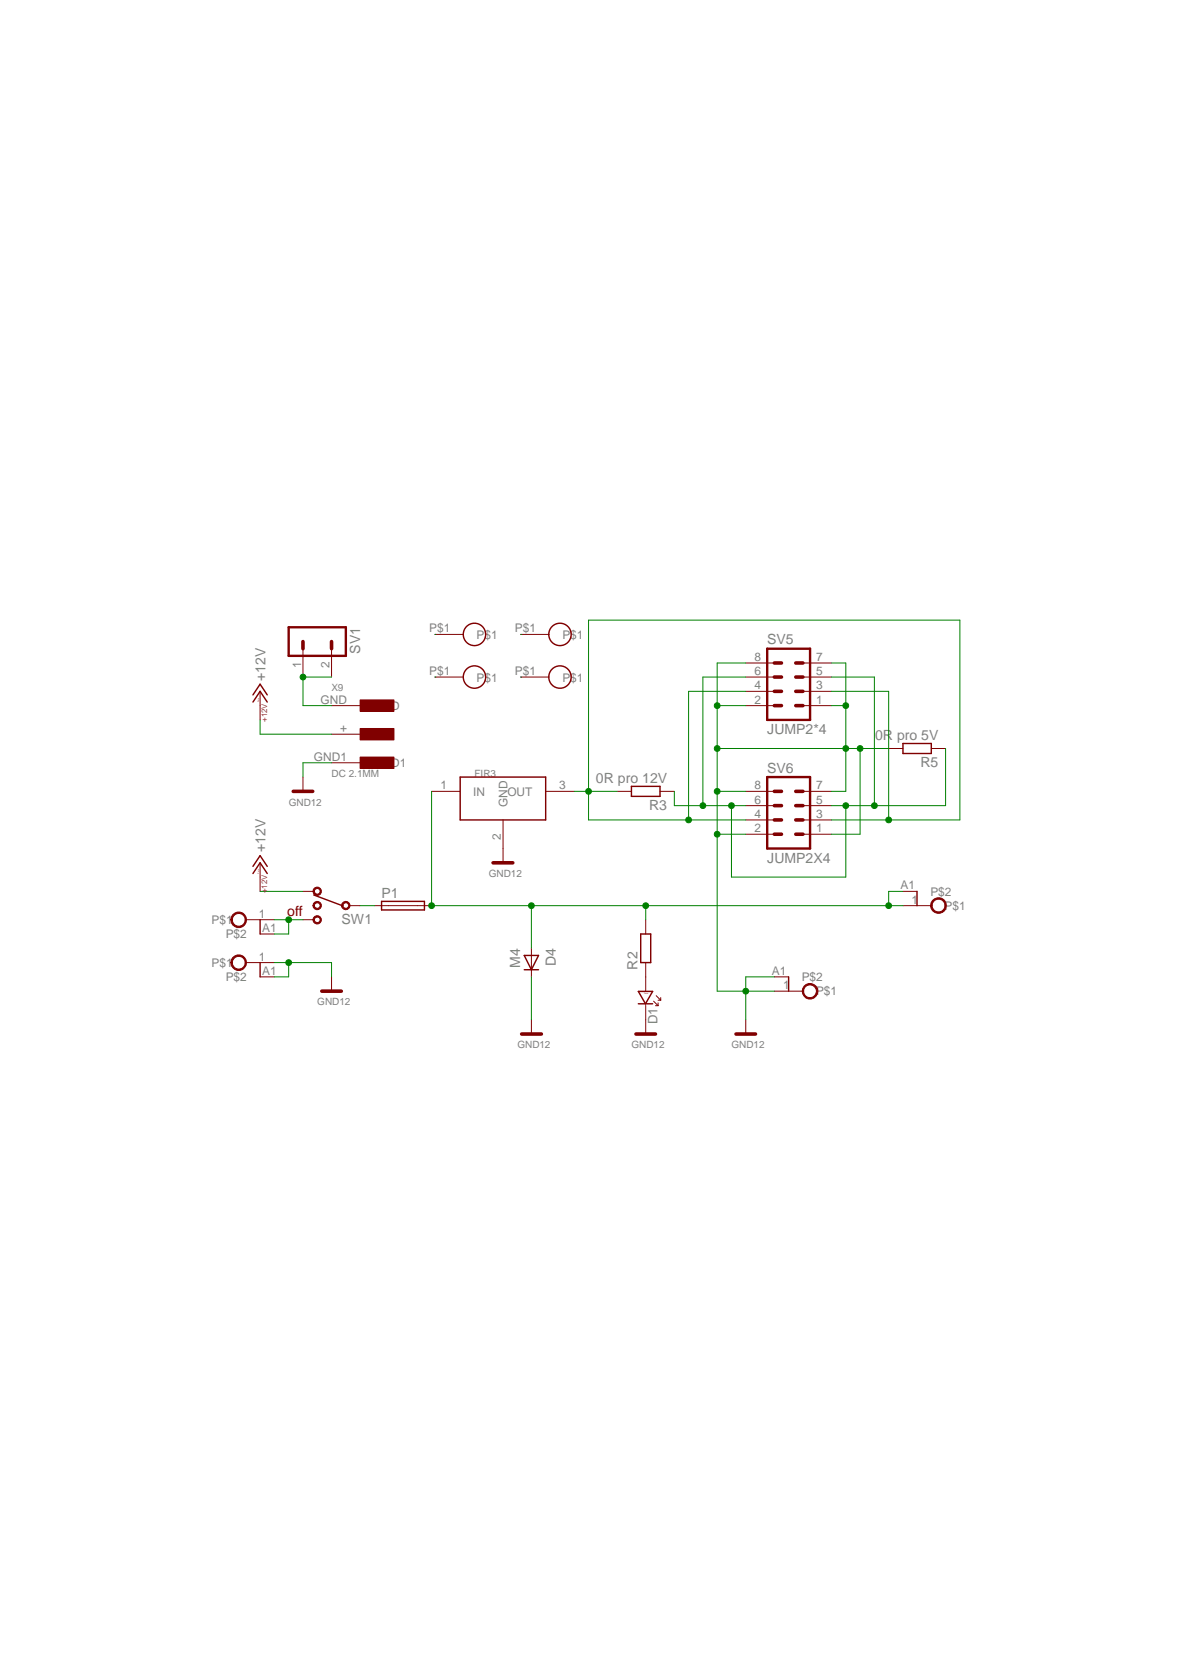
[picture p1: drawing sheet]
<svg xmlns="http://www.w3.org/2000/svg" width="210mm" height="297mm" viewBox="0 0 210 297" stroke-linecap="round" stroke-linejoin="round" font-family="sans-serif">
<path d="M46.2 163.5v2.5M67.8 160.2h7.6v1.6h-7.6z" fill="none" stroke="#800000" stroke-width=".25"/>
<path d="M66.5 161h10.2" fill="none" stroke="#800000" stroke-width=".18"/>
<path d="M41.4 162.6a1.4 1.4 0 0 1 2.2 .2 1.4 1.4 0 0 1-.8 2.1 1.4 1.4 0 0 1-1.8-1.4h.3a1.15 1.15 0 0 1 1.6-1.1 1.15 1.15 0 0 1 .3 1.9 1.15 1.15 0 0 1-1.8-.4l-.1-.4h-.3z" fill-rule="evenodd" fill="#800000"/>
<path d="M41.4 162.6a1.4 1.4 0 0 1 2.2 .2 1.4 1.4 0 0 1-.8 2.1 1.4 1.4 0 0 1-1.8-1.4h.3a1.15 1.15 0 0 1 1.6-1.1 1.15 1.15 0 0 1 .3 1.9 1.15 1.15 0 0 1-1.8-.4l-.1-.4h-.3zM43.7 163.5h5.1M46.2 166h2.6" fill="none" stroke="#800000" stroke-width=".18"/>
<path d="M46.2 171.1v2.6" fill="none" stroke="#800000" stroke-width=".25"/>
<path d="M41.4 170.2a1.4 1.4 0 0 1 2.2 .2 1.4 1.4 0 0 1-.8 2.1 1.4 1.4 0 0 1-1.8-1.4h.3a1.15 1.15 0 0 1 1.6-1.1 1.15 1.15 0 0 1 .3 1.9 1.15 1.15 0 0 1-1.8-.4l-.1-.4h-.3z" fill-rule="evenodd" fill="#800000"/>
<path d="M41.4 170.2a1.4 1.4 0 0 1 2.2 .2 1.4 1.4 0 0 1-.8 2.1 1.4 1.4 0 0 1-1.8-1.4h.3a1.15 1.15 0 0 1 1.6-1.1 1.15 1.15 0 0 1 .3 1.9 1.15 1.15 0 0 1-1.8-.4l-.1-.4h-.3zM43.7 171.1h5.1M46.2 173.7h2.6" fill="none" stroke="#800000" stroke-width=".18"/>
<path d="M163 158.5v2.5" fill="none" stroke="#800000" stroke-width=".25"/>
<path d="M165.7 160.1a1.4 1.4 0 0 1 2.3 .1 1.4 1.4 0 0 1-.8 2.1 1.4 1.4 0 0 1-1.8-1.3h.3a1.15 1.15 0 0 1 1.5-1.1 1.15 1.15 0 0 1 .4 1.8 1.15 1.15 0 0 1-1.9-.3v-.4h-.3l.1-.5z" fill-rule="evenodd" fill="#800000"/>
<path d="M160.5 158.5h2.5M160.5 161h5M165.7 160.1a1.4 1.4 0 0 1 2.3 .1 1.4 1.4 0 0 1-.8 2.1 1.4 1.4 0 0 1-1.8-1.3h.3a1.15 1.15 0 0 1 1.5-1.1 1.15 1.15 0 0 1 .4 1.8 1.15 1.15 0 0 1-1.9-.3v-.4h-.3l.1-.5z" fill="none" stroke="#800000" stroke-width=".18"/>
<path d="M140.2 173.7v2.5" fill="none" stroke="#800000" stroke-width=".25"/>
<path d="M142.9 175.3a1.39 1.39 0 0 1 2.2 .2 1.39 1.39 0 0 1-.8 2.1 1.39 1.39 0 0 1-1.7-1.4h.2a1.15 1.15 0 0 1 1.7-1 1.15 1.15 0 0 1 .2 1.9 1.15 1.15 0 0 1-1.8-.5l-.1-.4h-.2z" fill-rule="evenodd" fill="#800000"/>
<g fill="none" stroke="#800000" stroke-width=".18">
<path d="M46.2 153.4v5.1M58.9 173.7v2.5M94.4 168.6v5.1M114.8 163.5v2.5M114.8 171.1v5.1M114.8 178.7v5.1M116.2 178l.8 .8M116.5 178.8h.5M116.6 177l.8 .8M117 177.8h.4M117 178.3v.5M117.4 177.3v.5"/>
<path d="M137.6 176.2h5.1M137.6 173.7h2.6M142.9 175.3a1.39 1.39 0 0 1 2.2 .2 1.39 1.39 0 0 1-.8 2.1 1.39 1.39 0 0 1-1.7-1.4h.2a1.15 1.15 0 0 1 1.7-1 1.15 1.15 0 0 1 .2 1.9 1.15 1.15 0 0 1-1.8-.5l-.1-.4h-.2zM94.4 181.3v2.5M132.5 181.3v2.5"/>
</g>
<path d="M45 155.3l1.2-1.9 1.3 1.9M45 154l1.2-1.9 1.3 1.9M93.2 169.8h2.5l-1.3 2.6zM93.2 172.4h2.5M113.5 178.4h2.5M113.5 176.2h2.5l-1.3 2.2zM113.9 166h1.8v5.1h-1.8z" fill="none" stroke="#800000" stroke-width=".25"/>
<path d="M57.2 176.2h3.5M92.7 183.8h3.5M113 183.8h3.5M130.8 183.8h3.5" fill="none" stroke="#800000" stroke-width=".63"/>
<path d="M64 124.4h6v2h-6z" fill-rule="evenodd" fill="#800000"/>
<path d="M64 124.4h6v2h-6z" fill="none" stroke="#800000" stroke-width=".18"/>
<path d="M64 129.5h6v2h-6z" fill-rule="evenodd" fill="#800000"/>
<path d="M64 129.5h6v2h-6z" fill="none" stroke="#800000" stroke-width=".18"/>
<path d="M64 134.6h6v2h-6z" fill-rule="evenodd" fill="#800000"/>
<g fill="none" stroke="#800000" stroke-width=".18">
<path d="M77.3 112.8h5.1M92.5 112.8h5.1M132.5 117.9h5.1M142.7 117.9h5.1M46.2 122.9v5.1M53.8 138.1v2.6M58.9 125.4h5.1M58.9 130.5h5.1M58.9 135.6h5.1M64 134.6h6v2h-6zM77.3 120.4h5.1M92.5 120.4h5.1"/>
<path d="M132.5 125.4h5.1M132.5 120.4h5.1M132.5 122.9h5.1M142.7 125.4h5.1M142.7 120.4h5.1M142.7 122.9h5.1M53.8 158.5h2M76.7 140.7h5.1M89.4 145.8v7.6M97 140.7h5.1M132.5 148.3h5.1M132.5 145.8h5.1"/>
<path d="M132.5 143.2h5.1M132.5 140.7h5.1M142.7 148.3h5.1M142.7 145.8h5.1M142.7 143.2h5.1M142.7 140.7h5.1M53.8 163.5h2M62.1 161h1.9"/>
</g>
<g fill="none" stroke="#800000" stroke-width=".25">
<path d="M45 124.8l1.2-1.9 1.3 1.9M45 123.5l1.2-1.9 1.3 1.9M81.8 138.1h15.2v7.7h-15.2zM55.8 159.1l5 1.9"/>
<circle cx="84.3" cy="112.8" r="1.99"/>
<circle cx="99.5" cy="112.8" r="1.99"/>
<circle cx="84.3" cy="120.4" r="1.99"/>
<circle cx="99.5" cy="120.4" r="1.99"/>
</g>
<g fill="none" stroke="#800000" stroke-width=".63">
<path d="M137.6 117.9h1.3M141.4 117.9h1.3M137.6 120.4h1.3M137.6 122.9h1.3M137.6 125.4h1.3M141.4 120.4h1.3M141.4 122.9h1.3M141.4 125.4h1.3M52.1 140.7h3.5M87.6 153.4h3.5M137.6 140.7h1.3M137.6 143.2h1.3"/>
<path d="M137.6 145.8h1.3M137.6 148.3h1.3M141.4 140.7h1.3M141.4 143.2h1.3M141.4 145.8h1.3M141.4 148.3h1.3"/>
</g>
<path d="M136.4 115.3h7.6v12.7h-7.6zM136.4 138.1h7.6v12.7h-7.6z" fill="none" stroke="#800000" stroke-width=".42"/>
<path d="M60.8 160.6a.75 .75 0 0 1 1.2-.1 .75 .75 0 0 1-.3 1.2 .75 .75 0 0 1-1-.7h.3a.52 .52 0 0 1 .7-.5 .52 .52 0 0 1 .1 .9 .52 .52 0 0 1-.8-.2v-.2h-.3z" fill-rule="evenodd" fill="#800000"/>
<path d="M60.8 160.6a.75 .75 0 0 1 1.2-.1 .75 .75 0 0 1-.3 1.2 .75 .75 0 0 1-1-.7h.3a.52 .52 0 0 1 .7-.5 .52 .52 0 0 1 .1 .9 .52 .52 0 0 1-.8-.2v-.2h-.3z" fill="none" stroke="#800000" stroke-width=".18"/>
<path d="M55.7 158.1a.75 .75 0 0 1 1.2-.2 .75 .75 0 0 1-.2 1.2 .75 .75 0 0 1-1.1-.6h.3a.52 .52 0 0 1 .7-.5 .52 .52 0 0 1 .2 .8 .52 .52 0 0 1-.9-.1v-.2h-.3z" fill-rule="evenodd" fill="#800000"/>
<path d="M55.7 158.1a.75 .75 0 0 1 1.2-.2 .75 .75 0 0 1-.2 1.2 .75 .75 0 0 1-1.1-.6h.3a.52 .52 0 0 1 .7-.5 .52 .52 0 0 1 .2 .8 .52 .52 0 0 1-.9-.1v-.2h-.3z" fill="none" stroke="#800000" stroke-width=".18"/>
<path d="M55.7 163.2a.75 .75 0 0 1 1.2-.2 .75 .75 0 0 1-.3 1.2 .75 .75 0 0 1-1-.7h.3a.52 .52 0 0 1 .7-.4 .52 .52 0 0 1 .2 .8 .52 .52 0 0 1-.9-.2v-.2h-.3z" fill-rule="evenodd" fill="#800000"/>
<path d="M55.7 163.2a.75 .75 0 0 1 1.2-.2 .75 .75 0 0 1-.3 1.2 .75 .75 0 0 1-1-.7h.3a.52 .52 0 0 1 .7-.4 .52 .52 0 0 1 .2 .8 .52 .52 0 0 1-.9-.2v-.2h-.3z" fill="none" stroke="#800000" stroke-width=".18"/>
<path d="M55.7 160.6a.75 .75 0 0 1 1.2-.1 .75 .75 0 0 1-.2 1.2 .75 .75 0 0 1-1.1-.7h.3a.52 .52 0 0 1 .7-.5 .52 .52 0 0 1 .2 .9 .52 .52 0 0 1-.9-.2v-.2h-.3z" fill-rule="evenodd" fill="#800000"/>
<path d="M53.8 115.3v5.1M58.9 115.3v5.1M157.9 133.1h2.6M165.5 133.1h2.6M109.7 140.7h2.5M117.3 140.7h2.5M55.7 160.6a.75 .75 0 0 1 1.2-.1 .75 .75 0 0 1-.2 1.2 .75 .75 0 0 1-1.1-.7h.3a.52 .52 0 0 1 .7-.5 .52 .52 0 0 1 .2 .9 .52 .52 0 0 1-.9-.2v-.2h-.3z" fill="none" stroke="#800000" stroke-width=".18"/>
<path d="M112.2 139.8h5.1v1.8h-5.1zM160.5 132.2h5v1.7h-5z" fill="none" stroke="#800000" stroke-width=".25"/>
<path d="M51.3 111.5h10.2v5.1h-10.2z" fill="none" stroke="#800000" stroke-width=".42"/>
<path d="M53.8 114v1.3M58.9 114v1.3" fill="none" stroke="#800000" stroke-width=".63"/>
<path d="M46.2 128v2.5h12.7M46.2 158.5h7.6M127.5 140.7v35.5h10.1M127.5 148.3h5M94.4 173.7v7.6M137.6 173.7h-5.1v7.6" fill="none" stroke="#008000" stroke-width=".18"/>
<circle cx="132.5" cy="176.2" r=".51" fill="#008000"/>
<circle cx="132.5" cy="176.2" r=".51" fill="none" stroke="#008000" stroke-width=".18"/>
<circle cx="127.5" cy="148.3" r=".51" fill="#008000"/>
<g fill="none" stroke="#008000" stroke-width=".18">
<path d="M127.5 140.7h5"/>
<circle cx="127.5" cy="148.3" r=".51"/>
</g>
<circle cx="127.5" cy="140.7" r=".51" fill="#008000"/>
<g fill="none" stroke="#008000" stroke-width=".18">
<path d="M132.5 117.9h-5v15.2M127.5 125.4h5"/>
<circle cx="127.5" cy="140.7" r=".51"/>
</g>
<circle cx="127.5" cy="125.4" r=".51" fill="#008000"/>
<g fill="none" stroke="#008000" stroke-width=".18">
<path d="M147.8 117.9h2.5v7.5h-2.5M127.5 133.1v7.6"/>
<circle cx="127.5" cy="125.4" r=".51"/>
</g>
<circle cx="150.3" cy="125.4" r=".51" fill="#008000"/>
<g fill="none" stroke="#008000" stroke-width=".18">
<path d="M150.3 125.4v7.7"/>
<circle cx="150.3" cy="125.4" r=".51"/>
</g>
<circle cx="150.3" cy="133.1" r=".51" fill="#008000"/>
<g fill="none" stroke="#008000" stroke-width=".18">
<path d="M157.9 133.1h-7.6v7.6h-2.5"/>
<circle cx="150.3" cy="133.1" r=".51"/>
</g>
<circle cx="152.9" cy="133.1" r=".51" fill="#008000"/>
<g fill="none" stroke="#008000" stroke-width=".18">
<path d="M127.5 133.1h22.8M152.9 133.1v15.2h-5.1"/>
<circle cx="152.9" cy="133.1" r=".51"/>
</g>
<circle cx="127.5" cy="133.1" r=".51" fill="#008000"/>
<g fill="none" stroke="#008000" stroke-width=".18">
<path d="M48.8 171.1h10.1v2.6M51.3 171.1v2.6h-2.5"/>
<circle cx="127.5" cy="133.1" r=".51"/>
</g>
<circle cx="51.3" cy="171.1" r=".51" fill="#008000"/>
<g fill="none" stroke="#008000" stroke-width=".18">
<path d="M58.9 135.6h-5.1v2.5M102.1 140.7h7.6M122.4 145.8h-17.8v-35.6h66v35.6h-22.8"/>
<circle cx="51.3" cy="171.1" r=".51"/>
</g>
<circle cx="104.6" cy="140.7" r=".51" fill="#008000"/>
<g fill="none" stroke="#008000" stroke-width=".18">
<path d="M132.5 122.9h-10.1v22.9h10.1M147.8 122.9h10.1v22.9"/>
<circle cx="104.6" cy="140.7" r=".51"/>
</g>
<circle cx="122.4" cy="145.8" r=".51" fill="#008000"/>
<circle cx="122.4" cy="145.8" r=".51" fill="none" stroke="#008000" stroke-width=".18"/>
<circle cx="157.9" cy="145.8" r=".51" fill="#008000"/>
<g fill="none" stroke="#008000" stroke-width=".18">
<path d="M48.8 163.5h5M51.3 163.5v2.5h-2.5"/>
<circle cx="157.9" cy="145.8" r=".51"/>
</g>
<circle cx="51.3" cy="163.5" r=".51" fill="#008000"/>
<g fill="none" stroke="#008000" stroke-width=".18">
<path d="M77.3 112.8h.2M92.5 112.8h.2M77.3 120.4h.2M92.5 120.4h.2M76.7 140.7v20.3h83.8M160.5 158.5h-2.6v2.5M64 161h2.5M94.4 161v7.6M114.8 161v2.5"/>
<circle cx="51.3" cy="163.5" r=".51"/>
</g>
<circle cx="94.4" cy="161" r=".51" fill="#008000"/>
<circle cx="94.4" cy="161" r=".51" fill="none" stroke="#008000" stroke-width=".18"/>
<circle cx="76.7" cy="161" r=".51" fill="#008000"/>
<circle cx="76.7" cy="161" r=".51" fill="none" stroke="#008000" stroke-width=".18"/>
<circle cx="114.8" cy="161" r=".51" fill="#008000"/>
<circle cx="114.8" cy="161" r=".51" fill="none" stroke="#008000" stroke-width=".18"/>
<circle cx="157.9" cy="161" r=".51" fill="#008000"/>
<g fill="none" stroke="#008000" stroke-width=".18">
<path d="M168.1 133.1v10.1h-20.3M132.5 143.2h-2.5v12.7h20.3v-12.7"/>
<circle cx="157.9" cy="161" r=".51"/>
</g>
<circle cx="150.3" cy="143.2" r=".51" fill="#008000"/>
<g fill="none" stroke="#008000" stroke-width=".18">
<path d="M119.8 140.7v2.5h5.1"/>
<circle cx="150.3" cy="143.2" r=".51"/>
</g>
<circle cx="130" cy="143.2" r=".51" fill="#008000"/>
<g fill="none" stroke="#008000" stroke-width=".18">
<path d="M132.5 120.4h-7.6v22.8h5.1M147.8 120.4h7.6v22.8"/>
<circle cx="130" cy="143.2" r=".51"/>
</g>
<circle cx="124.9" cy="143.2" r=".51" fill="#008000"/>
<circle cx="124.9" cy="143.2" r=".51" fill="none" stroke="#008000" stroke-width=".18"/>
<circle cx="155.4" cy="143.2" r=".51" fill="#008000"/>
<g fill="none" stroke="#008000" stroke-width=".18">
<path d="M58.9 120.4h-5.1v5h5.1"/>
<circle cx="155.4" cy="143.2" r=".51"/>
</g>
<circle cx="53.8" cy="120.4" r=".51" fill="#008000"/>
<circle cx="53.8" cy="120.4" r=".51" fill="none" stroke="#008000" stroke-width=".18"/>
<g font-size="2.5" fill="#808080">
<text x="64" y="116.2" transform="rotate(-90 64 116.2)">SV1</text>
<text x="136.4" y="114.6">SV5</text>
<text x="47.2" y="121" transform="rotate(-90 47.2 121)">+12V</text>
<text x="136.4" y="130.5">JUMP2*4</text>
<text x="155.5" y="131.5">0R pro 5V</text>
<text x="136.4" y="137.4">SV6</text>
<text x="163.6" y="136.4">R5</text>
<text x="105.9" y="139.1">0R pro 12V</text>
<text x="115.4" y="143.9">R3</text>
<text x="47.2" y="151.5" transform="rotate(-90 47.2 151.5)">+12V</text>
<text x="136.4" y="153.4">JUMP2X4</text>
<text x="67.8" y="159.6">P1</text>
<text x="60.7" y="164.3">SW1</text>
<text x="92.5" y="172" transform="rotate(-90 92.5 172)">M4</text>
<text x="98.8" y="171.8" transform="rotate(-90 98.8 171.8)">D4</text>
<text x="113.3" y="172.4" transform="rotate(-90 113.3 172.4)">R2</text>
</g>
<text font-size="2.5" fill="#800000" x="51.1" y="162.8">off</text>
<text font-size="2.3" fill="#808080" x="116.9" y="182.1" transform="rotate(-90 116.9 182.1)">D1</text>
<g font-size="2.1" fill="#808080">
<text x="76.3" y="112.4">P$1</text>
<text x="84.7" y="113.5">P$1</text>
<text x="91.5" y="112.4">P$1</text>
<text x="99.9" y="113.5">P$1</text>
<text x="53.5" y="118.8" transform="rotate(-90 53.5 118.8)">1</text>
<text x="58.6" y="118.8" transform="rotate(-90 58.6 118.8)">2</text>
<text x="134.1" y="117.5">8</text>
<text x="145" y="117.5">7</text>
<text x="57" y="125.1">GND</text>
<text x="76.3" y="120">P$1</text>
<text x="84.7" y="121.2">P$1</text>
<text x="91.5" y="120">P$1</text>
<text x="99.9" y="121.2">P$1</text>
<text x="134.1" y="125.1">2</text>
<text x="134.1" y="122.6">4</text>
<text x="134.1" y="120">6</text>
<text x="145" y="125.1">1</text>
<text x="145" y="122.6">3</text>
<text x="145" y="120">5</text>
<text x="60.5" y="130.2">+</text>
<text x="66.3" y="126.2">GND</text>
<text x="55.8" y="135.3">GND1</text>
<text x="66.3" y="136.4">GND1</text>
<text x="78.3" y="140.3">1</text>
<text x="84.1" y="141.4">IN</text>
<text x="90.2" y="143.4" transform="rotate(-90 90.2 143.4)">GND</text>
<text x="90.2" y="141.4">OUT</text>
<text x="99.4" y="140.3">3</text>
<text x="134.1" y="142.9">6</text>
<text x="134.1" y="140.3">8</text>
<text x="145" y="142.9">5</text>
<text x="145" y="140.3">7</text>
<text x="89" y="149.3" transform="rotate(-90 89 149.3)">2</text>
<text x="134.1" y="147.9">2</text>
<text x="134.1" y="145.4">4</text>
<text x="145" y="147.9">1</text>
<text x="145" y="145.4">3</text>
<text x="160.1" y="158.1">A1</text>
<text x="162" y="160.6">1</text>
<text x="165.4" y="159.2">P$2</text>
<text x="167.9" y="161.8">P$1</text>
<text x="37.6" y="164.3">P$1</text>
<text x="40.1" y="166.8">P$2</text>
<text x="46" y="163.2">1</text>
<text x="46.6" y="165.7">A1</text>
<text x="37.6" y="171.9">P$1</text>
<text x="46" y="170.8">1</text>
<text x="46.6" y="173.3">A1</text>
<text x="137.2" y="173.3">A1</text>
<text x="40.1" y="174.4">P$2</text>
<text x="139.2" y="175.9">1</text>
<text x="142.5" y="174.4">P$2</text>
<text x="145" y="177">P$1</text>
</g>
<g font-size="1.8" fill="#808080">
<text x="58.9" y="122.9">X9</text>
<text x="51.3" y="143.2">GND12</text>
<text x="58.9" y="138.1">DC 2.1MM</text>
<text x="84.3" y="138.1">FIR3</text>
<text x="86.9" y="155.9">GND12</text>
<text x="56.4" y="178.7">GND12</text>
<text x="91.9" y="186.4">GND12</text>
<text x="112.2" y="186.4">GND12</text>
<text x="130" y="186.4">GND12</text>
</g>
<g font-size="1.4" fill="#800080">
<text x="47.5" y="128.3" transform="rotate(-90 47.5 128.3)">+12V</text>
<text x="47.5" y="158.7" transform="rotate(-90 47.5 158.7)">+12V</text>
</g>
<g font-size=".3" fill="#f00">
<text x="46.1" y="124.8" transform="rotate(-90 46.1 124.8)">PaJa</text>
<text x="46.1" y="155.3" transform="rotate(-90 46.1 155.3)">PaJa</text>
<text x="114.5" y="176.7">PaJa</text>
</g>
</svg>
